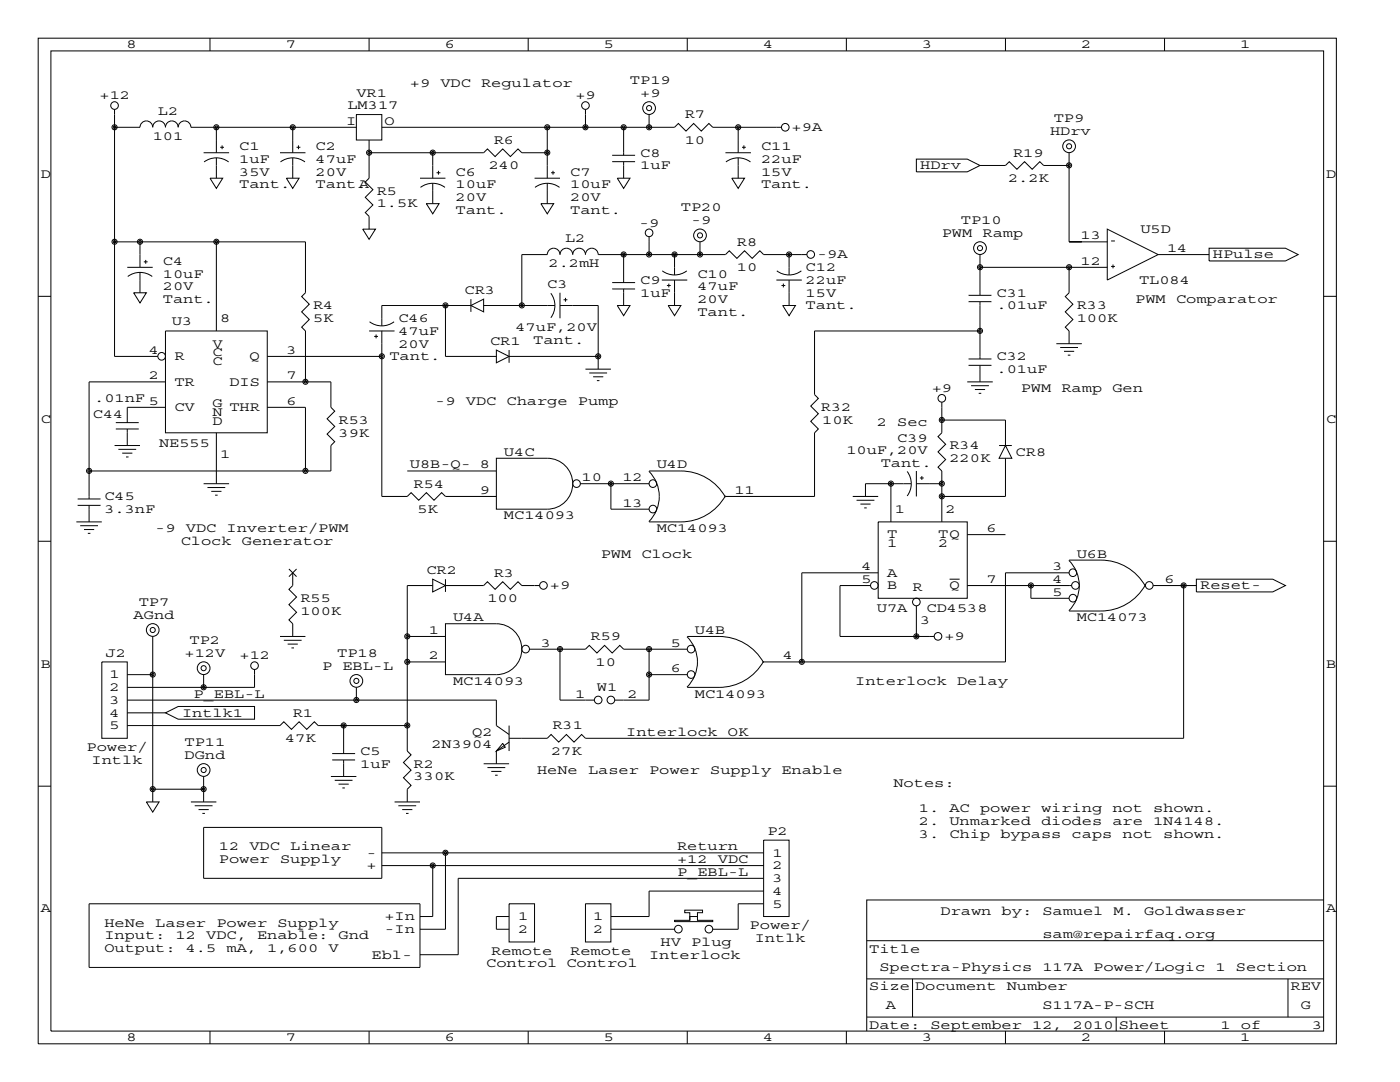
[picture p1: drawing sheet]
<svg xmlns="http://www.w3.org/2000/svg" width="279mm" height="216mm" viewBox="0 0 279 216" stroke-linecap="round" stroke-linejoin="round" font-family="sans-serif">
<g fill="none" stroke="#000" stroke-width=".2">
<path d="M7.6 7.6h259.1v200.7h-259.1zM10.2 10.2h254v195.5h-254zM41.9 7.6v2.6M73.7 7.6v2.6M105.4 7.6v2.6M137.2 7.6v2.6M168.9 7.6v2.6M200.7 7.6v2.6M232.4 7.6v2.6M22.9 25.4h5a1.27 1.27 0 0 1 1.3-1.3 1.27 1.27 0 0 1 1.3 1.3 1.27 1.27 0 0 1 1.2-1.3 1.27 1.27 0 0 1 1.3 1.3 1.27 1.27 0 0 1 1.3-1.3 1.27 1.27 0 0 1 1.3 1.3 1.27 1.27 0 0 1 1.2-1.3 1.27 1.27 0 0 1 1.3 1.3h33M22.9 21.8v49.3h8.6M40.6 30.5h5.1"/>
<path d="M40.7 32.3a4.1 4.1 0 0 1 4.9 0M41.9 35.6h2.6l-1.3 2zM43.2 25.4v5.1M43.2 31.5v4.1M43.9 29.4h.8M44.3 29v.8M55.9 30.5h5.1M56 32.3a4.1 4.1 0 0 1 4.9 0M57.1 35.6h2.6l-1.3 2zM58.4 25.4v5.1M58.4 31.5v4.1M59.2 29.4h.7"/>
<path d="M59.6 29v.8M71.1 22.9h5.1v5h-5.1zM73.7 30.5h22.8l.8-.8 1.5 1.5 1.5-1.5 1.6 1.5 1.5-1.5 .7 .8h5.1M73.7 27.9v7.7l-.8 .7 1.5 1.5-1.5 1.6 1.5 1.5-1.5 1.5 .8 .8v2.5M76.2 25.4h58.4l.8-.8 1.5 1.6 1.5-1.6 1.6 1.6 1.5-1.6 .7 .8h13.8M83.8 35.6h5.1M83.9 37.4a4.1 4.1 0 0 1 4.9 0M86.4 36.6v4M86.4 30.5v5.1M87.1 34.5h.8M87.5 34.1v.7M106.7 35.6h5.1"/>
<path d="M106.8 37.4a4.1 4.1 0 0 1 4.9 0M109.2 25.4v10.2M109.2 36.6v4M110 34.5h.7M110.4 34.1v.7M116.8 21.8v3.6M122.2 32.3h4.5M122.2 31h4.5M123.2 35.6h2.5l-1.2 2zM124.5 25.4v5.6M124.5 32.3v3.3M129.5 22.9v2.5"/>
<path d="M144.8 30.5h5.1M144.9 32.3a4.1 4.1 0 0 1 4.9 0M146 35.6h2.6l-1.3 2zM147.3 25.4v5.1M147.3 31.5v4.1M148.1 29.4h.7M148.5 29v.8M182.9 31.7h10.1l2.6 1.3-2.6 1.3h-10.1zM195.6 33h5.1l.7-.7 1.5 1.5 1.6-1.5 1.5 1.5 1.5-1.5 .8 .7h5.1M213.4 30.5v17.8M7.6 59.1h2.6M22.9 48.3h38.1v10.1l-.8 .8 1.5 1.5-1.5 1.5 1.5 1.6-1.5 1.5 .8 .7v10.2"/>
<path d="M25.4 53.3h5.1M25.5 55.2a4.1 4.1 0 0 1 4.9 0M26.7 58.4h2.5l-1.3 2.1zM27.9 48.3v5M27.9 54.4v4M28.7 52.2h.8M29.1 51.9v.7M43.2 48.3v17.7M72.4 45.7h2.5l-1.2 2.1zM85.1 40.6h2.5l-1.2 2.1zM94 59.7v2.5M107.9 40.6h2.6l-1.3 2.1z"/>
<path d="M109.9 58.5l.5 .9 .3 1.6M111.8 58.4v5.1M112.5 59.8h.7M112.9 59.4v.8M122.2 57.7h4.5M122.2 56.4h4.5M124.5 50.8v5.6M124.5 57.7v3.3M129.5 47.2v3.6M132.1 55.9h5.1M132.2 54a4.1 4.1 0 0 0 4.9 0M133.1 57h.8"/>
<path d="M133.5 56.6v.8M134.6 50.8v4.1M134.6 55.9v5.1M139.7 48.3v2.5M154.9 55.9h5.1M155 54a4.1 4.1 0 0 0 4.9 0M156 57h.7M156.3 56.6v.8M157.5 55.9v5.1M157.5 50.8v4.1M161 50.8h-8.6l-.8-.8-1.5 1.6-1.5-1.6-1.5 1.6-1.6-1.6-.7 .8h-25.4a1.27 1.27 0 0 0-1.3-1.3 1.27 1.27 0 0 0-1.3 1.3 1.27 1.27 0 0 0-1.2-1.3 1.27 1.27 0 0 0-1.3 1.3 1.27 1.27 0 0 0-1.3-1.3 1.27 1.27 0 0 0-1.2 1.3 1.27 1.27 0 0 0-1.3-1.3 1.27 1.27 0 0 0-1.3 1.3h-5.1v10.2M193.3 58.9h4.6"/>
<path d="M195.6 53.3h25.4M195.6 50.8v8.1M213.4 53.3v5.1l-.8 .8 1.5 1.5-1.5 1.5 1.5 1.6-1.5 1.5 .8 .7v2.6M215.9 48.3h-2.5h7.6M221 45.7l10.1 5.1-10.1 5.1zM221.7 53.2h.8M221.7 48.1h.8M222.1 52.8v.7M231.1 50.8h10.2M241.3 49.5h15.2l2.6 1.3-2.6 1.3h-15.2zM264.2 59.1h2.5M33 76.2h-15.2v23.4"/>
<path d="M33 66h20.3v20.4h-20.3zM53.3 71.1h22.9M53.3 76.2h12.7v5.1l.8 .7-1.5 1.6 1.5 1.5-1.5 1.5 1.5 1.5-.8 .8v5.1h-48.2M73.7 66h5M73.8 64.2a4.1 4.1 0 0 0 4.8 0M74.7 67.1h.7M75.1 66.8v.7M76.2 66v33.1h5.1l.7-.8 1.6 1.5 1.5-1.5 1.5 1.5 1.5-1.5 .8 .8h10.2M88.9 61v10.1h10.2M94 61h-17.8v4M94 61l2.5-1.3v2.5zM96.5 61h14.2"/>
<path d="M99.1 69.9l2.5 1.2-2.5 1.3zM101.6 71.1h17.8M101.6 69.8v2.6M110.7 61l-.1 1-.7 1.4M111.8 61h7.6v12.7M116.8 73.7h5.1M117.6 74.4h3.6M118.4 75.2h2M119.1 75.9h.5M123.2 61h2.5l-1.2 2zM133.3 61h2.6l-1.3 2zM156.2 61h2.5l-1.2 2z"/>
<path d="M193 76.2h5.1M193.3 72.9h4.6M193.3 71.6h4.6M193.3 60.2h4.6M193.8 77h3.6M194.6 77.7h2M195.3 78.5h.5M195.6 66h-33v12.7l.7 .8-1.5 1.5 1.5 1.5-1.5 1.6 1.5 1.5-.7 .8v12.7h-17.8M195.6 72.9v3.3M195.6 60.2v11.4M210.8 68.6h5.1M211.6 69.3h3.5"/>
<path d="M212.3 70.1h2.1M213.1 70.9h.5M15.5 99.6h4.6M22.9 88.9h5M23.1 85.6h4.6M23.1 84.3h4.6M23.6 89.7h3.6M24.4 90.4h2M25.1 91.2h.6M25.4 85.6v3.3M33 81.3h-7.6v3M40.6 96.5h5.1"/>
<path d="M41.4 97.3h3.6M42.2 98h2M42.9 98.8h.5M43.2 86.4v10.1M53.3 81.3h7.7v12.7M81.3 94h17.8M99.1 91.4h10.1a5.1 5.1 0 0 1 5.1 5.1 5.1 5.1 0 0 1-5.1 5.1h-10.1zM115.8 96.5h13.7M121.9 96.5v5.1h7.6M129.5 94a7.1 7.1 0 0 1 0 10.1M129.5 94h6.4a10.2 10.2 0 0 1 8.9 5.2M144.8 98.9a10.2 10.2 0 0 1-8.9 5.2h-6.4"/>
<path d="M170.2 99.1h5.1M170.9 99.8h3.6M177.8 96.5v7.6M181 94.1l.6 .9 .3 1.5M181.9 96.5l-.2 1.1-.7 1.4M181.9 96.5h-9.2v2.6M182.9 94v5.1M182.9 96.5h5.1M183.6 95.4h.8M184 95v.8M188 80.3v6.1l-.8 .7 1.5 1.5-1.5 1.6 1.5 1.5-1.5 1.5 .8 .8v10.1M188 83.8h12.7v5.1"/>
<path d="M199.4 88.9h2.5M200.7 88.9l1.2 2.5h-2.5zM200.7 91.4v7.7h-12.7M7.6 108h2.6M15.2 104.1h5.1M15.5 100.8h4.6M16 104.9h3.6M16.8 105.7h2M17.5 106.4h.5M17.8 100.8v3.3M57.7 113.5l1.5 1.6M58.4 114.3v2.5l-.7 .8 1.5 1.5-1.5 1.6 1.5 1.5-1.5 1.5 .7 .8v2.5"/>
<path d="M59.2 113.5l-1.5 1.6M86.4 116.8h-5.1v33.1l.7 .7-1.5 1.5 1.5 1.6-1.5 1.5 1.5 1.5-.7 .8v2.5M86.4 115.6l2.5 1.2-2.5 1.3zM88.9 116.8h7.6l.8-.7 1.5 1.5 1.5-1.5 1.6 1.5 1.5-1.5 .7 .7h3.6M88.9 115.6v2.5M171.7 100.6h2M172.5 101.3h.5M173.7 116.8h-6.1v10.2h18.8M175.3 114.3h-15.3v17.8M175.3 104.1h17.7v15.3h-17.7zM189.5 115.6h2M193 106.7h7.7"/>
<path d="M205.7 116.8v2.6h7.7M213.3 111.8a7.1 7.1 0 0 1 0 10.1M213.4 111.8h6.3a10.2 10.2 0 0 1 8.9 5.2M213.4 114.3h-12.7v17.8h-48.3M213.9 116.8h-20.9M228.6 116.7a10.2 10.2 0 0 1-8.9 5.2h-6.3M230.1 116.8h8.7M236.2 116.8v30.5h-119.4l-.7-.7-1.5 1.5-1.6-1.5-1.5 1.5-1.5-1.5-.8 .7h-7.6M238.8 115.6h15.2l2.5 1.2-2.5 1.3h-15.2zM264.2 108h2.5M20.3 132.1h5.1v15.2h-5.1zM25.4 139.7h73.7v5.1l2.5 1.8"/>
<path d="M25.4 134.6h5.1M30.5 127v33M40.6 134.6v2.6M50.8 133.6v3.6h-25.4M55.9 127h5.1M56.6 127.8h3.6M57.4 128.5h2M58.2 129.3h.5M71.1 137.2v2.5M81.3 132.1h7.6M81.3 127h7.6M88.9 124.5h10.2a5.1 5.1 0 0 1 5 5 5.1 5.1 0 0 1-5 5.1h-10.2z"/>
<path d="M105.7 129.5h11.1l.8-.7 1.5 1.5 1.6-1.5 1.5 1.5 1.5-1.5 .8 .7h12.7M111.8 129.5v10.2h6.8M129.5 129.5v10.2h-6.8M129.5 134.6h7.7M137.1 127.1a7.1 7.1 0 0 1 0 10M137.2 127h6.3a10.2 10.2 0 0 1 8.9 5.2M152.4 131.9a10.2 10.2 0 0 1-8.9 5.3h-6.3M182.9 120.9v6.1M7.6 156.9h2.6M25.4 144.8h30.5l.7-.8 1.6 1.5 1.5-1.5 1.5 1.5 1.5-1.5 .8 .8h17.8M25.4 142.2h7.6M30.5 157.5h10.1"/>
<path d="M33 142.2l2.6-1.2h15.2v2.5h-15.2zM40.6 154.9v5.1M66 154.9h5.1M66.3 151.6h4.6M66.3 150.4h4.6M66.8 155.7h3.6M67.6 156.5h2M68.3 157.2h.5M68.6 144.8v5.6M68.6 151.6v3.3M96.5 152.4h5.1M97.3 153.2h3.5"/>
<path d="M98 153.9h2.1M98.8 154.7h.5M100.3 148.3l.5 .8-1.7 .8zM101.6 148.1l-2.5 1.8v2.5M101.6 144.8v5.1M264.2 156.9h2.5M29.2 160h2.6l-1.3 2.1zM38.1 160h5.1M38.9 160.8h3.5M39.6 161.5h2.1M40.4 162.3h.5M40.6 165.1h35.6v10.2h-35.6z"/>
<path d="M76.2 170.2h76.2M76.2 172.7h76.2M78.7 160h5.1M79.5 160.8h3.6M80.3 161.5h2M81 162.3h.5M86.4 172.7v10.2h-2.6M88.9 170.2v15.2h-5.1M152.4 175.3h-61v15.2h-7.6M152.4 167.6h5.1v15.3h-5.1zM152.4 177.8h-22.9v5.1h-7.6M264.2 179.6h-91.2v26.1"/>
<path d="M17.8 180.3h66v12.7h-66zM101.6 182.9h-2.5v2.5h2.5M101.6 180.3h5.1v7.7h-5.1zM116.8 180.3h5.1v7.7h-5.1zM121.9 185.4h12.7M134.6 183.6h3.1v-.7h1.5v.7h3v.3h-7.6zM139.2 182.9v-.8h1v-.5h-3.5v.5h1v1.5M152.4 180.3h-5.1v5.1h-5.1M173 195.3h91.2M173 187.7h91.2M182.1 195.3v7.6M257 195.3v7.6"/>
<path d="M41.9 205.7v2.6M73.7 205.7v2.6M105.4 205.7v2.6M137.2 205.7v2.6M168.9 205.7v2.6M173 202.9h91.2M200.7 205.7v2.6M222.8 202.9v2.8M232.4 205.7v2.6"/>
<circle cx="22.9" cy="25.4" r=".51"/>
<circle cx="22.9" cy="21.1" r=".76"/>
<circle cx="22.9" cy="25.4" r=".25"/>
<circle cx="43.2" cy="25.4" r=".51"/>
<circle cx="43.2" cy="25.4" r=".25"/>
<circle cx="58.4" cy="25.4" r=".51"/>
<circle cx="58.4" cy="25.4" r=".25"/>
<circle cx="73.7" cy="30.5" r=".51"/>
<circle cx="73.7" cy="30.5" r=".25"/>
<circle cx="86.4" cy="30.5" r=".51"/>
<circle cx="86.4" cy="30.5" r=".25"/>
<circle cx="109.2" cy="25.4" r=".51"/>
<circle cx="109.2" cy="30.5" r=".51"/>
<circle cx="109.2" cy="30.5" r=".25"/>
<circle cx="109.2" cy="25.4" r=".25"/>
<circle cx="116.8" cy="25.4" r=".51"/>
<circle cx="116.8" cy="21.1" r=".76"/>
<circle cx="116.8" cy="25.4" r=".25"/>
<circle cx="124.5" cy="25.4" r=".51"/>
<circle cx="124.5" cy="25.4" r=".25"/>
<circle cx="129.5" cy="21.6" r="1.27"/>
<circle cx="129.5" cy="21.6" r=".51"/>
<circle cx="129.5" cy="25.4" r=".51"/>
<circle cx="129.5" cy="25.4" r=".25"/>
<circle cx="147.3" cy="25.4" r=".51"/>
<circle cx="147.3" cy="25.4" r=".25"/>
<circle cx="156.7" cy="25.4" r=".76"/>
<circle cx="213.4" cy="33" r=".51"/>
<circle cx="213.4" cy="29.2" r="1.27"/>
<circle cx="213.4" cy="29.2" r=".51"/>
<circle cx="213.4" cy="33" r=".25"/>
<circle cx="22.9" cy="48.2" r=".51"/>
<circle cx="22.9" cy="48.2" r=".25"/>
<circle cx="27.9" cy="48.2" r=".51"/>
<circle cx="27.9" cy="48.2" r=".25"/>
<circle cx="43.2" cy="48.2" r=".51"/>
<circle cx="43.2" cy="48.2" r=".25"/>
<circle cx="124.5" cy="50.8" r=".51"/>
<circle cx="124.5" cy="50.8" r=".25"/>
<circle cx="129.5" cy="50.8" r=".51"/>
<circle cx="129.5" cy="46.5" r=".76"/>
<circle cx="129.5" cy="50.8" r=".25"/>
<circle cx="134.6" cy="50.8" r=".51"/>
<circle cx="134.6" cy="50.8" r=".25"/>
<circle cx="139.7" cy="47" r="1.27"/>
<circle cx="139.7" cy="47" r=".51"/>
<circle cx="139.7" cy="50.8" r=".51"/>
<circle cx="139.7" cy="50.8" r=".25"/>
<circle cx="157.5" cy="50.8" r=".51"/>
<circle cx="157.5" cy="50.8" r=".25"/>
<circle cx="161.8" cy="50.8" r=".76"/>
<circle cx="195.6" cy="53.3" r=".51"/>
<circle cx="195.6" cy="49.5" r="1.27"/>
<circle cx="195.6" cy="49.5" r=".51"/>
<circle cx="195.6" cy="53.3" r=".25"/>
<circle cx="213.4" cy="53.3" r=".51"/>
<circle cx="213.4" cy="53.3" r=".25"/>
<circle cx="32.3" cy="71.1" r=".76"/>
<circle cx="61" cy="76.2" r=".51"/>
<circle cx="61" cy="76.2" r=".25"/>
<circle cx="76.2" cy="71.1" r=".51"/>
<circle cx="76.2" cy="71.1" r=".25"/>
<circle cx="88.9" cy="60.9" r=".51"/>
<circle cx="88.9" cy="60.9" r=".25"/>
<circle cx="104.1" cy="60.9" r=".51"/>
<circle cx="104.1" cy="60.9" r=".25"/>
<circle cx="119.4" cy="71.1" r=".51"/>
<circle cx="119.4" cy="71.1" r=".25"/>
<circle cx="188" cy="79.5" r=".76"/>
<circle cx="195.6" cy="66" r=".51"/>
<circle cx="195.6" cy="66" r=".25"/>
<circle cx="17.8" cy="94" r=".51"/>
<circle cx="17.8" cy="94" r=".25"/>
<circle cx="61" cy="94" r=".51"/>
<circle cx="61" cy="94" r=".25"/>
<circle cx="115.1" cy="96.5" r=".76"/>
<circle cx="121.9" cy="96.5" r=".51"/>
<circle cx="121.9" cy="96.5" r=".25"/>
<circle cx="130.3" cy="96.5" r=".76"/>
<circle cx="177.8" cy="96.5" r=".51"/>
<circle cx="177.8" cy="96.5" r=".25"/>
<circle cx="188" cy="99" r=".51"/>
<circle cx="188" cy="96.5" r=".51"/>
<circle cx="188" cy="83.8" r=".51"/>
<circle cx="188" cy="99" r=".25"/>
<circle cx="188" cy="96.5" r=".25"/>
<circle cx="188" cy="83.8" r=".25"/>
<circle cx="108.5" cy="116.8" r=".76"/>
<circle cx="130.3" cy="101.6" r=".76"/>
<circle cx="174.5" cy="116.8" r=".76"/>
<circle cx="205.7" cy="116.8" r=".51"/>
<circle cx="205.7" cy="116.8" r=".25"/>
<circle cx="214.1" cy="114.3" r=".76"/>
<circle cx="214.1" cy="119.4" r=".76"/>
<circle cx="214.6" cy="116.8" r=".76"/>
<circle cx="229.4" cy="116.8" r=".76"/>
<circle cx="236.2" cy="116.8" r=".51"/>
<circle cx="236.2" cy="116.8" r=".25"/>
<circle cx="30.5" cy="125.7" r="1.27"/>
<circle cx="30.5" cy="134.6" r=".51"/>
<circle cx="30.5" cy="125.7" r=".51"/>
<circle cx="30.5" cy="134.6" r=".25"/>
<circle cx="40.6" cy="133.3" r="1.27"/>
<circle cx="40.6" cy="133.3" r=".51"/>
<circle cx="40.6" cy="137.1" r=".51"/>
<circle cx="40.6" cy="137.1" r=".25"/>
<circle cx="50.8" cy="132.8" r=".76"/>
<circle cx="71.1" cy="135.9" r="1.27"/>
<circle cx="71.1" cy="135.9" r=".51"/>
<circle cx="71.1" cy="139.7" r=".51"/>
<circle cx="71.1" cy="139.7" r=".25"/>
<circle cx="81.3" cy="132.1" r=".51"/>
<circle cx="81.3" cy="127" r=".51"/>
<circle cx="81.3" cy="132.1" r=".25"/>
<circle cx="81.3" cy="127" r=".25"/>
<circle cx="104.9" cy="129.5" r=".76"/>
<circle cx="111.8" cy="129.5" r=".51"/>
<circle cx="111.8" cy="129.5" r=".25"/>
<circle cx="119.4" cy="139.7" r=".76"/>
<circle cx="121.9" cy="139.7" r=".76"/>
<circle cx="129.5" cy="129.5" r=".51"/>
<circle cx="129.5" cy="134.6" r=".51"/>
<circle cx="129.5" cy="129.5" r=".25"/>
<circle cx="129.5" cy="134.6" r=".25"/>
<circle cx="137.9" cy="134.6" r=".76"/>
<circle cx="137.9" cy="129.5" r=".76"/>
<circle cx="160" cy="132.1" r=".51"/>
<circle cx="160" cy="132.1" r=".25"/>
<circle cx="182.9" cy="127" r=".51"/>
<circle cx="182.9" cy="120.1" r=".76"/>
<circle cx="182.9" cy="127" r=".25"/>
<circle cx="187.2" cy="127" r=".76"/>
<circle cx="30.5" cy="157.5" r=".51"/>
<circle cx="30.5" cy="157.5" r=".25"/>
<circle cx="40.6" cy="153.6" r="1.27"/>
<circle cx="40.6" cy="157.5" r=".51"/>
<circle cx="40.6" cy="153.6" r=".51"/>
<circle cx="40.6" cy="157.5" r=".25"/>
<circle cx="68.6" cy="144.8" r=".51"/>
<circle cx="68.6" cy="144.8" r=".25"/>
<circle cx="81.3" cy="144.8" r=".51"/>
<circle cx="81.3" cy="144.8" r=".25"/>
<circle cx="86.4" cy="172.7" r=".51"/>
<circle cx="86.4" cy="172.7" r=".25"/>
<circle cx="88.9" cy="170.2" r=".51"/>
<circle cx="88.9" cy="170.2" r=".25"/>
<circle cx="135.4" cy="185.4" r=".76"/>
<circle cx="141.5" cy="185.4" r=".76"/>
</g>
<g font-size="2.6">
<text x="25.3" y="9.7">8</text>
<text x="57" y="9.7">7</text>
<text x="88.8" y="9.7">6</text>
<text x="120.5" y="9.7">5</text>
<text x="152.3" y="9.7">4</text>
<text x="184" y="9.7">3</text>
<text x="215.8" y="9.7">2</text>
<text x="247.5" y="9.7">1</text>
<text x="81.8" y="17.3">+9</text>
<text x="87.9" y="17.3">VDC</text>
<text x="96" y="17.3">Regulator</text>
<text x="125.7" y="16.8">TP19</text>
<text x="19.9" y="19.8">+12</text>
<text x="31.5" y="22.9">L2</text>
<text x="69.3" y="21.8">LM317</text>
<text x="71.1" y="19.3">VR1</text>
<text x="114.8" y="19.8">+9</text>
<text x="127.8" y="19.3">+9</text>
<text x="136.7" y="23.6">R7</text>
<text x="30.5" y="27.9">101</text>
<text x="47.8" y="30">C1</text>
<text x="63" y="30">C2</text>
<text x="69.1" y="24.9">I</text>
<text x="76.7" y="24.9">O</text>
<text x="98.6" y="28.7">R6</text>
<text x="136.7" y="28.7">10</text>
<text x="151.9" y="30">C11</text>
<text x="158" y="26.2">+9A</text>
<text x="209.5" y="26.9">HDrv</text>
<text x="210.3" y="24.4">TP9</text>
<text x="8.1" y="35.5">D</text>
<text x="47.8" y="32.5">1uF</text>
<text x="47.8" y="35.1">35V</text>
<text x="63" y="32.5">47uF</text>
<text x="63" y="35.1">20V</text>
<text x="90.9" y="35.1">C6</text>
<text x="97.5" y="33.8">240</text>
<text x="113.8" y="35.1">C7</text>
<text x="127.8" y="31.2">C8</text>
<text x="127.8" y="33.8">1uF</text>
<text x="151.9" y="32.5">22uF</text>
<text x="151.9" y="35.1">15V</text>
<text x="183.6" y="33.8">HDrv</text>
<text x="202.2" y="31.2">R19</text>
<text x="264.7" y="35.5">D</text>
<text x="47.8" y="37.6">Tant.</text>
<text x="63" y="37.6">Tant.</text>
<text x="71.6" y="37.6">A</text>
<text x="75.2" y="38.9">R5</text>
<text x="75.2" y="41.4">1.5K</text>
<text x="90.9" y="37.6">10uF</text>
<text x="90.9" y="40.1">20V</text>
<text x="113.8" y="37.6">10uF</text>
<text x="113.8" y="40.1">20V</text>
<text x="151.9" y="37.6">Tant.</text>
<text x="201.2" y="36.3">2.2K</text>
<text x="90.9" y="42.7">Tant.</text>
<text x="113.8" y="42.7">Tant.</text>
<text x="127.5" y="45.2">-9</text>
<text x="135.9" y="42.2">TP20</text>
<text x="137.9" y="44.7">-9</text>
<text x="188" y="47.2">PWM</text>
<text x="191.8" y="44.7">TP10</text>
<text x="196.1" y="47.2">Ramp</text>
<text x="215.6" y="47.8">13</text>
<text x="227.6" y="46.5">U5D</text>
<text x="32.5" y="52.8">C4</text>
<text x="109.5" y="53.3">2.2mH</text>
<text x="112.8" y="48.3">L2</text>
<text x="147.1" y="49">R8</text>
<text x="163.1" y="51.6">-9A</text>
<text x="215.6" y="52.8">12</text>
<text x="232.9" y="50.3">14</text>
<text x="242.1" y="51.6">HPulse</text>
<text x="32.5" y="55.4">10uF</text>
<text x="32.5" y="57.9">20V</text>
<text x="92.7" y="58.7">CR3</text>
<text x="109.2" y="57.4">C3</text>
<text x="127.8" y="56.6">C9</text>
<text x="127.8" y="59.2">1uF</text>
<text x="139.2" y="55.4">C10</text>
<text x="139.2" y="57.9">47uF</text>
<text x="147.1" y="54.1">10</text>
<text x="160.8" y="54.1">C12</text>
<text x="160.8" y="56.6">22uF</text>
<text x="160.8" y="59.2">15V</text>
<text x="198.9" y="59.2">C31</text>
<text x="227.3" y="56.6">TL084</text>
<text x="32.5" y="60.5">Tant.</text>
<text x="34.3" y="64.8">U3</text>
<text x="43.9" y="64.3">8</text>
<text x="62.5" y="61.7">R4</text>
<text x="62.5" y="64.3">5K</text>
<text x="79.5" y="64.3">C46</text>
<text x="139.2" y="60.5">20V</text>
<text x="139.2" y="63">Tant.</text>
<text x="160.8" y="61.7">Tant.</text>
<text x="198.9" y="61.7">.01uF</text>
<text x="214.9" y="61.7">R33</text>
<text x="214.9" y="64.3">100K</text>
<text x="226.6" y="60.5">PWM</text>
<text x="234.7" y="60.5">Comparator</text>
<text x="29.7" y="70.6">4</text>
<text x="34.8" y="71.9">R</text>
<text x="42.4" y="69.3">V</text>
<text x="42.4" y="71.1">C</text>
<text x="49.8" y="71.9">Q</text>
<text x="57.1" y="70.6">3</text>
<text x="77.7" y="71.9">Tant.</text>
<text x="79.5" y="66.8">47uF</text>
<text x="79.5" y="69.3">20V</text>
<text x="97.8" y="68.8">CR1</text>
<text x="102.9" y="66">47uF,20V</text>
<text x="106.4" y="68.6">Tant.</text>
<text x="198.9" y="71.9">C32</text>
<text x="29.7" y="75.7">2</text>
<text x="34.8" y="77">TR</text>
<text x="42.4" y="72.9">C</text>
<text x="45.8" y="77">DIS</text>
<text x="57.1" y="75.7">7</text>
<text x="198.9" y="74.4">.01uF</text>
<text x="18.5" y="83.3">C44</text>
<text x="18.8" y="80.3">.01nF 5</text>
<text x="34.8" y="82">CV</text>
<text x="42.4" y="81.3">G</text>
<text x="42.4" y="83.1">N</text>
<text x="45.8" y="82">THR</text>
<text x="57.1" y="80.8">6</text>
<text x="86.9" y="80.8">-9</text>
<text x="93" y="80.8">VDC</text>
<text x="101.1" y="80.8">Charge</text>
<text x="115.3" y="80.8">Pump</text>
<text x="163.8" y="82">R32</text>
<text x="186" y="78.2">+9</text>
<text x="203.7" y="78.2">PWM</text>
<text x="211.8" y="78.2">Ramp</text>
<text x="222" y="78.2">Gen</text>
<text x="8.1" y="84.3">C</text>
<text x="31.7" y="89.2">NE555</text>
<text x="42.4" y="84.8">D</text>
<text x="67.6" y="84.6">R53</text>
<text x="67.6" y="87.1">39K</text>
<text x="164.1" y="84.6">10K</text>
<text x="175" y="85.1">2</text>
<text x="179.1" y="88.1">C39</text>
<text x="179.1" y="85.1">Sec</text>
<text x="189.5" y="89.7">R34</text>
<text x="264.7" y="84.3">C</text>
<text x="43.9" y="91.4">1</text>
<text x="81.8" y="93.5">U8B-Q- 8</text>
<text x="100.6" y="90.9">U4C</text>
<text x="131.1" y="93.5">U4D</text>
<text x="168.9" y="90.7">10uF,20V</text>
<text x="175.8" y="93.2">Tant.</text>
<text x="189.5" y="92.2">220K</text>
<text x="202.7" y="90.9">CR8</text>
<text x="20.8" y="99.8">C45</text>
<text x="82.5" y="97.3">R54</text>
<text x="95.8" y="98.6">9</text>
<text x="116.1" y="96">10</text>
<text x="124.2" y="96">12</text>
<text x="124.2" y="101.1">13</text>
<text x="146.6" y="98.6">11</text>
<text x="20.8" y="102.4">3.3nF</text>
<text x="31" y="106.2">-9</text>
<text x="37.1" y="106.2">VDC</text>
<text x="45.2" y="106.2">Inverter/PWM</text>
<text x="83.3" y="102.4">5K</text>
<text x="100.6" y="103.6">MC14093</text>
<text x="131.1" y="106.2">MC14093</text>
<text x="177" y="107.4">T</text>
<text x="178.6" y="102.4">1</text>
<text x="187.2" y="107.4">TQ</text>
<text x="188.7" y="102.4">2</text>
<text x="196.8" y="106.2">6</text>
<text x="36.1" y="108.7">Clock</text>
<text x="48.3" y="108.7">Generator</text>
<text x="119.9" y="111.3">PWM</text>
<text x="128" y="111.3">Clock</text>
<text x="172" y="113.8">4</text>
<text x="177" y="109.2">1</text>
<text x="187.2" y="109.2">2</text>
<text x="210.1" y="113.8">3</text>
<text x="214.9" y="111.3">U6B</text>
<text x="85.1" y="114.6">CR2</text>
<text x="98.6" y="115.1">R3</text>
<text x="109.7" y="117.6">+9</text>
<text x="172" y="116.3">5</text>
<text x="177" y="115.1">A</text>
<text x="177" y="117.6">B</text>
<text x="182.1" y="117.9">R</text>
<text x="189.5" y="117.6">Q</text>
<text x="196.9" y="116.3">7</text>
<text x="210.1" y="116.3">4</text>
<text x="210.1" y="118.9">5</text>
<text x="232.4" y="116.3">6</text>
<text x="239.5" y="117.6">Reset-</text>
<text x="26.7" y="123.4">AGnd</text>
<text x="27.7" y="120.9">TP7</text>
<text x="59.9" y="120.1">R55</text>
<text x="59.9" y="122.7">100K</text>
<text x="90.4" y="124">U4A</text>
<text x="97.3" y="120.1">100</text>
<text x="175" y="122.2">U7A</text>
<text x="183.6" y="124.5">3</text>
<text x="184.9" y="122.2">CD4538</text>
<text x="214.9" y="124">MC14073</text>
<text x="21.1" y="131.1">J2</text>
<text x="36.8" y="131.1">+12V</text>
<text x="37.8" y="128.5">TP2</text>
<text x="47.8" y="131.6">+12</text>
<text x="67.3" y="131.1">TP18</text>
<text x="85.6" y="126.5">1</text>
<text x="85.6" y="131.6">2</text>
<text x="107.9" y="129">3</text>
<text x="117.9" y="127.8">R59</text>
<text x="133.9" y="129">5</text>
<text x="138.7" y="126.5">U4B</text>
<text x="156.2" y="131.6">4</text>
<text x="188.5" y="127.8">+9</text>
<text x="8.1" y="133.2">B</text>
<text x="21.9" y="135.4">1</text>
<text x="21.9" y="137.9">2</text>
<text x="64.3" y="133.6">P</text>
<text x="68.3" y="133.6">EBL-L</text>
<text x="90.4" y="136.7">MC14093</text>
<text x="118.9" y="132.8">10</text>
<text x="119.1" y="137.9">W1</text>
<text x="133.9" y="134.1">6</text>
<text x="170.7" y="136.7">Interlock</text>
<text x="191" y="136.7">Delay</text>
<text x="264.7" y="133.2">B</text>
<text x="21.9" y="140.5">3</text>
<text x="21.9" y="143">4</text>
<text x="36.3" y="143">Intlk1</text>
<text x="38.6" y="139.2">P_EBL-L</text>
<text x="58.4" y="143">R1</text>
<text x="114.8" y="139.2">1</text>
<text x="125.2" y="139.2">2</text>
<text x="138.7" y="139.2">MC14093</text>
<text x="17.3" y="149.9">Power/</text>
<text x="21.9" y="145.5">5</text>
<text x="36.8" y="148.8">TP11</text>
<text x="56.9" y="148.1">47K</text>
<text x="86.1" y="149.4">2N3904</text>
<text x="94.2" y="146.8">Q2</text>
<text x="110.2" y="145.5">R31</text>
<text x="125" y="146.8">Interlock</text>
<text x="145.3" y="146.8">OK</text>
<text x="18.3" y="152.4">Intlk</text>
<text x="36.8" y="151.4">DGnd</text>
<text x="71.9" y="150.6">C5</text>
<text x="71.9" y="153.2">1uF</text>
<text x="82.5" y="153.2">R2</text>
<text x="82.5" y="155.7">330K</text>
<text x="107.2" y="154.4">HeNe</text>
<text x="110" y="150.6">27K</text>
<text x="117.3" y="154.4">Laser</text>
<text x="129.5" y="154.4">Power</text>
<text x="141.7" y="154.4">Supply</text>
<text x="156" y="154.4">Enable</text>
<text x="178.3" y="157">Notes:</text>
<text x="153.2" y="166.6">P2</text>
<text x="183.4" y="162.1">1.</text>
<text x="183.4" y="164.6">2.</text>
<text x="183.4" y="167.1">3.</text>
<text x="189.5" y="162.1">AC</text>
<text x="189.5" y="164.6">Unmarked</text>
<text x="189.5" y="167.1">Chip</text>
<text x="195.6" y="162.1">power</text>
<text x="199.6" y="167.1">bypass</text>
<text x="207.8" y="162.1">wiring</text>
<text x="207.8" y="164.6">diodes</text>
<text x="213.9" y="167.1">caps</text>
<text x="222" y="162.1">not</text>
<text x="222" y="164.6">are</text>
<text x="224" y="167.1">not</text>
<text x="230.1" y="162.1">shown.</text>
<text x="230.1" y="164.6">1N4148.</text>
<text x="232.2" y="167.1">shown.</text>
<text x="43.7" y="172.2">Power</text>
<text x="43.7" y="169.7">12</text>
<text x="49.8" y="169.7">VDC</text>
<text x="55.9" y="172.2">Supply</text>
<text x="57.9" y="169.7">Linear</text>
<text x="73.2" y="173.5">+</text>
<text x="73.2" y="170.9">-</text>
<text x="135.1" y="169.7">Return</text>
<text x="135.1" y="172.2">+12</text>
<text x="143.3" y="172.2">VDC</text>
<text x="154.2" y="170.9">1</text>
<text x="154.2" y="173.5">2</text>
<text x="135.1" y="174.8">P_EBL-L</text>
<text x="154.2" y="176">3</text>
<text x="154.2" y="178.6">4</text>
<text x="8.1" y="182.1">A</text>
<text x="20.8" y="184.9">HeNe</text>
<text x="31" y="184.9">Laser</text>
<text x="43.2" y="184.9">Power</text>
<text x="55.4" y="184.9">Supply</text>
<text x="76.7" y="183.6">+In</text>
<text x="103.4" y="183.6">1</text>
<text x="118.4" y="183.6">1</text>
<text x="149.6" y="185.4">Power/</text>
<text x="154.2" y="181.1">5</text>
<text x="187.7" y="182.6">Drawn</text>
<text x="199.9" y="182.6">by:</text>
<text x="208" y="182.6">Samuel</text>
<text x="222.2" y="182.6">M.</text>
<text x="228.3" y="182.6">Goldwasser</text>
<text x="264.7" y="182.1">A</text>
<text x="20.8" y="190">Output:</text>
<text x="20.8" y="187.5">Input:</text>
<text x="35.1" y="187.5">12</text>
<text x="37.1" y="190">4.5</text>
<text x="41.1" y="187.5">VDC,</text>
<text x="45.2" y="190">mA,</text>
<text x="51.3" y="187.5">Enable:</text>
<text x="53.3" y="190">1,600</text>
<text x="65.5" y="190">V</text>
<text x="67.6" y="187.5">Gnd</text>
<text x="74.2" y="191.3">Ebl-</text>
<text x="76.7" y="186.2">-In</text>
<text x="98" y="190.5">Remote</text>
<text x="103.4" y="186.2">2</text>
<text x="113.8" y="190.5">Remote</text>
<text x="118.4" y="186.2">2</text>
<text x="129.5" y="191.3">Interlock</text>
<text x="131.8" y="188.7">HV</text>
<text x="137.9" y="188.7">Plug</text>
<text x="150.6" y="188">Intlk</text>
<text x="173.5" y="190.2">Title</text>
<text x="208" y="187.2">sam@repairfaq.org</text>
<text x="97" y="193">Control Control</text>
<text x="173.5" y="197.6">Size Document</text>
<text x="175.5" y="193.8">Spectra-Physics</text>
<text x="200.9" y="197.6">Number</text>
<text x="208" y="193.8">117A</text>
<text x="218.2" y="193.8">Power/Logic</text>
<text x="242.6" y="193.8">1</text>
<text x="246.6" y="193.8">Section</text>
<text x="257.6" y="197.6">REV</text>
<text x="176.8" y="201.4">A</text>
<text x="208" y="201.4">S117A-P-SCH</text>
<text x="259.6" y="201.4">G</text>
<text x="25.3" y="207.8">8</text>
<text x="57" y="207.8">7</text>
<text x="88.8" y="207.8">6</text>
<text x="120.5" y="207.8">5</text>
<text x="152.3" y="207.8">4</text>
<text x="173.5" y="205.2">Date:</text>
<text x="184" y="207.8">3</text>
<text x="185.7" y="205.2">September</text>
<text x="206" y="205.2">12,</text>
<text x="214.1" y="205.2">2010 Sheet</text>
<text x="215.8" y="207.8">2</text>
<text x="243.6" y="205.2">1</text>
<text x="247.5" y="207.8">1</text>
<text x="247.6" y="205.2">of</text>
<text x="261.9" y="205.2">3</text>
</g>
</svg>
